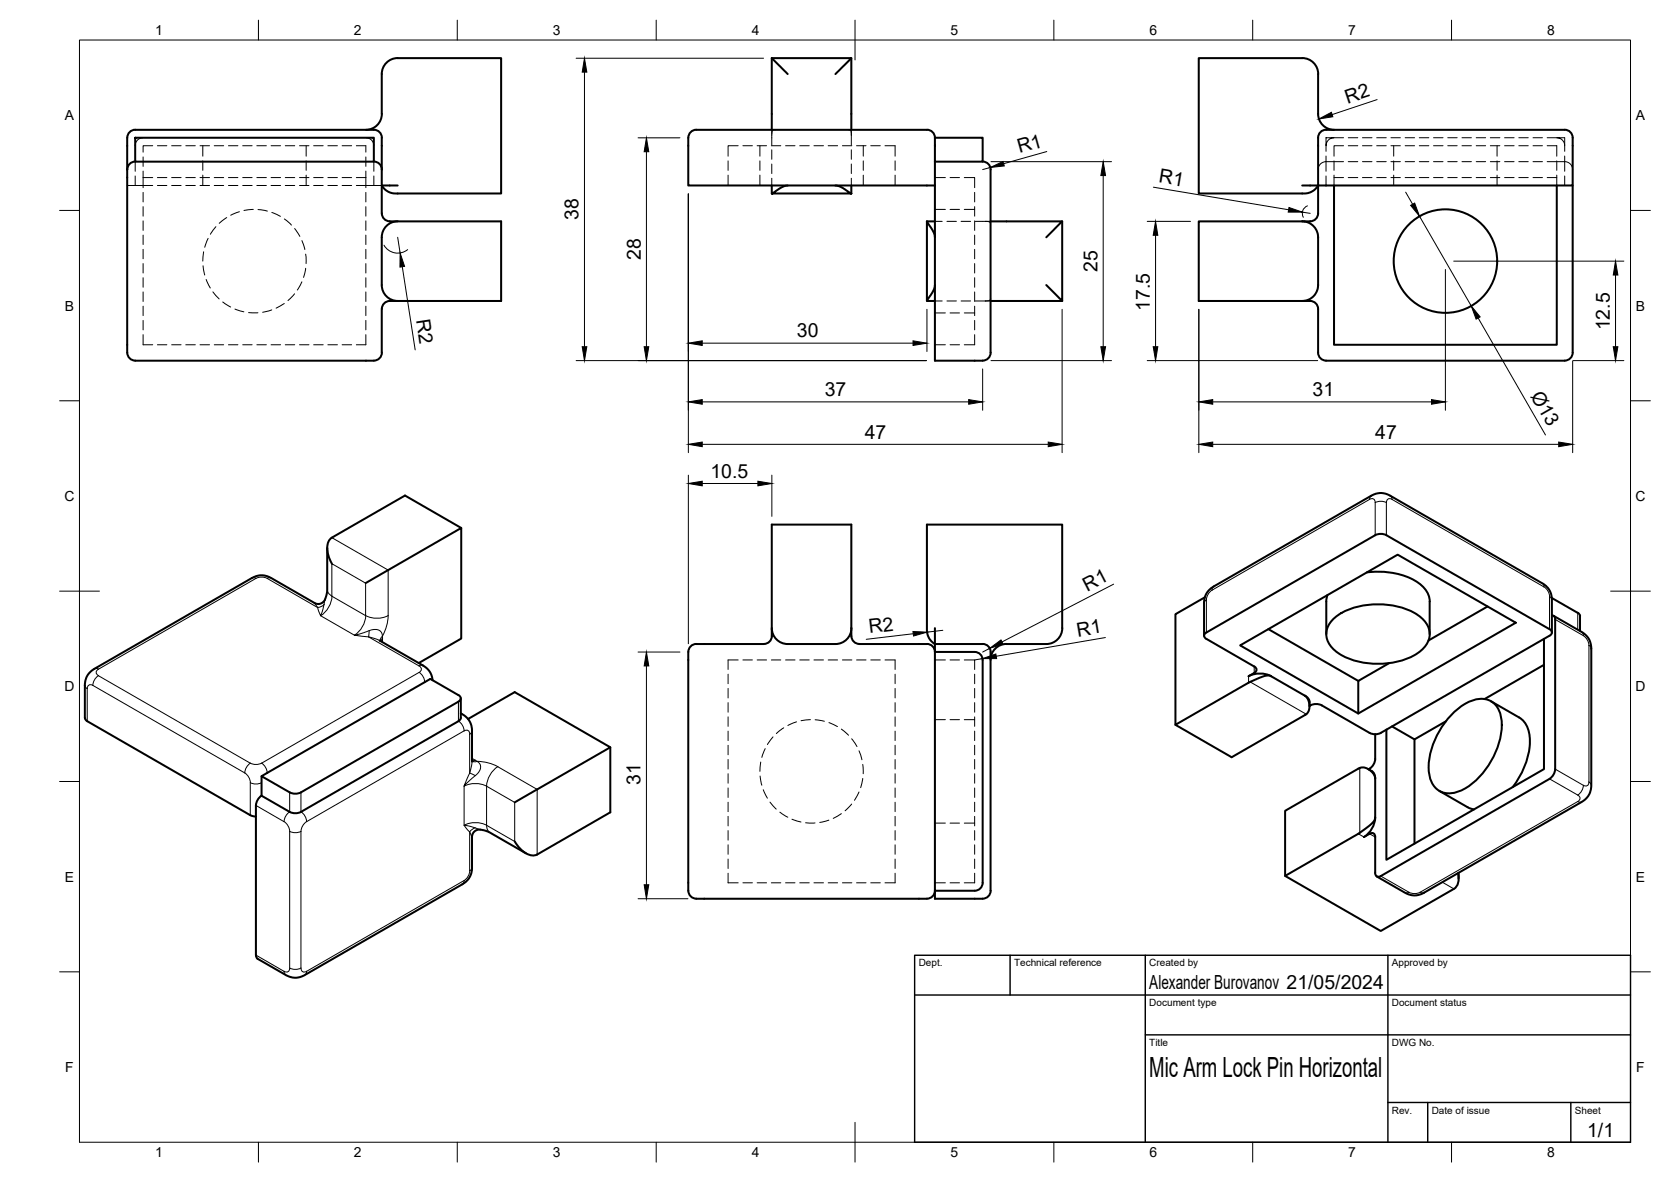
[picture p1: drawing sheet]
<svg xmlns="http://www.w3.org/2000/svg" width="420mm" height="297mm" viewBox="0 0 420 297" stroke-linecap="round" stroke-linejoin="round" font-family="sans-serif">
<!-- layer: Visible -->
<g fill="none" stroke="#000" stroke-width=".51">
<path d="M194.1 14.6v18M194.1 14.6l4 4M194.1 14.6h20l-4 4M214.1 14.6v18M331.4 18.6v10a4 4 0 0 0 4 4M331.4 18.6a4 4 0 0 0-4-4h-26v34h26.7l1-.1 1-.5 1.3-1.4M32 34.6v8M34 34.6h60v6h-60zM92 32.6a4 4 0 0 0 4-4v-10a4 4 0 0 1 4-4h26v34h-26.7l-.9-.1-1.1-.5-1.3-1.4h4M94 32.6h-59.1a2.62 2.62 0 0 0-2.8 1.5l-.1 .5M94 32.6a2 2 0 0 1 2 2M96 34.6v8"/>
<path d="M173.1 34.6v12h62M173.1 34.6a2.26 2.26 0 0 1 2.9-2h56.2a2.93 2.93 0 0 1 2.6 1l.3 1M235.1 34.6h12v6h-12zM331.4 34.6a2.26 2.26 0 0 1 2.9-2h58.2a2.9 2.9 0 0 1 2.7 1l.2 1M331.4 34.6v12h64v-12M32 42.6v45.1a2.36 2.36 0 0 0 2.9 2.9h59.1M34 40.6a2 2 0 0 0-2 2M94 40.6a2 2 0 0 1 2 2M96 42.6v11a2 2 0 0 0 2 2M96 59.6v12M97.9 55.6h28.1v20h-28.1M100 55.6a4 4 0 0 0-4 4"/>
<path d="M194.1 46.6v2M198.1 46.6l-1.8 .6-2.2 1.4h19.9l-2.3-1.5-1.6-.5M214 48.6h.1M214.1 46.6v2M235.1 40.6v50h11.1a2.62 2.62 0 0 0 2.8-1.4l.1-.6M235.1 59.6l-.5-1.6-1.5-2.3v19.9l1.5-2.5 .5-1.5M235.1 55.6l-2 .1M247.1 40.6a2 2 0 0 1 2 2M249.1 55.6h18l-4 4M249.1 42.6v46M267.1 55.6v20l-4-4M327.4 55.6h-26v20h28"/>
<path d="M327.4 46.6h4M327.4 55.6h2M327.4 55.6h.6M328 55.7l1.3 .4 1.1 .8 .7 1.2 .3 1.4v12.9l-.4 1.1-.9 1.1-1 .7-1.1 .3M331.4 46.6v7a2 2 0 0 1-2 2M335.4 46.6v40h56v-40M395.4 46.6v42a2.04 2.04 0 0 1-2 2h-60a2 2 0 0 1-2-2v-11a2 2 0 0 0-2-2M96 71.6a4 4 0 0 0 4 4M98 75.6a2 2 0 0 0-2 2v10.1a2.62 2.62 0 0 1-1.5 2.9h-.5M233.1 75.6h2M249.1 75.6h18M328 75.6h-.6"/>
<path d="M82.3 137.7v11l-.6 2-.7 .8-.9 .3-.9-.2-12-6.8-1.8-.2-1.6 .4-40.8 23.6-1.2 1.5-.4 1.4-.1 8.9M83.5 135.1a3.5 3.5 0 0 0-1.1 3.8l1.1 2.7M116 132.7l-14.2-8.2-18.4 10.6M91.9 146.5l24.1-13.8v27.8l-10.7 6.1M194.1 159.9v-28.1h20v28.1M194.1 157.8a4 4 0 0 0 4 4h12a4 4 0 0 0 4-4M194.1 159.8a2 2 0 0 1-2 2M214.1 159.8a2 2 0 0 0 2 2M235.1 157.8v6M303 150.1l-7.4 4.3v27.7l18.5-10.6 2.8-1.3 1.8-.5 .8 .2 9 5.3 .6 1.3 .1 1.3-.2 1-.9 .9M303.3 158.9a.86 .86 0 0 0-.5 .8 .86 .86 0 0 0 .5 .9l12.1 6.9M318.9 158.1l22.6 13"/>
<path d="M333.8 149.5l-.3 1.6v8.2M335.3 155.5a17.8 17.8 0 0 1 14-3.5 13.8 13.8 0 0 1 9.1 4.3 4.8 4.8 0 0 1-.7 6.9 17.8 17.8 0 0 1-14 3.4 13.8 13.8 0 0 1-9.1-4.2 4.8 4.8 0 0 1 .7-6.9zM343.7 143.8a18.6 18.6 0 0 1 13.6 3.2 5.6 5.6 0 0 1 2.2 4.1v8.2M374 152.4l-14.8 8.6M389.6 159.8l-1.4 .8v32.7l-39.6 22.8v-32.7M389.6 158.1l-41-23.6-1.4-.3-1.4 .3-42.5 24.4M389.6 158.1a.86 .86 0 0 1 .6 .8 .86 .86 0 0 1-.6 .9M390.2 150.3l6.9 4.1 .2 .4v3.8M390.2 158.9v-8.9l-.4-1.4-1.1-1.4-39.2-22.7-1.2-.5-1.4-.1-2 .6-40.4 23.3-1.1 1.3-.6 1.7-.1 9M390.2 154.7a.85 .85 0 0 1 .8 1v37.6M390.6 154.8l7.7 4.4 1.1 1.1 .6 1.6 .1 35.7-.3 1.6-.5 .9-1.6 1.4-40.4 23.2-1.5 .3-1.7-.3-7.9-4.4M95.5 161l11.4 6.6 1.4 1.5 .5 1.8"/>
<path d="M115.9 175.5v4.9l-.4 .6-39.8 23-.9 .3-1.5-.1-7.5-4.2M115.9 179.3l1.6 1.2 .7 1 .4 .9 .1 9M175.1 161.8h17M175.1 161.8a2.34 2.34 0 0 0-2 2.9v58.3a2.36 2.36 0 0 0 2.9 2.9h56.2a2.72 2.72 0 0 0 2.8-1.5l.1-.6v2.1h11.1a2.62 2.62 0 0 0 2.8-1.5l.1-.6M216.1 161.8h17M233.1 161.8a2 2 0 0 1 2 2M235.1 163.8h10a2 2 0 0 1 2 2v56.1a2 2 0 0 1-2 1.9h-10zM247.1 161.8h-12l-1-.7-.7-1.1-.3-1.5v-26.7h34v26a4 4 0 0 1-4 4h-10M247.1 161.8a2 2 0 0 1 2 2M249.1 163.8v60M253.1 161.8a4 4 0 0 0-4 4M311.8 162.2l39.6-22.8 29.7 17.1-39.6 22.8z"/>
<path d="M315.4 169.1l-1.4 .8a6.3 6.3 0 0 1 5.6 0M315.4 167.5a.86 .86 0 0 1 .5 .8 .86 .86 0 0 1-.5 .8M328.1 179.7l-18.4 10.6-14.1-8.2M328.1 174.8l.8 .6a2.24 2.24 0 0 1 .4 2.1M329.3 177.4l1.1-.4 1.5 .1 12.5 7.1 1.4 .3a4.4 4.4 0 0 0 2.8-1.1M349.3 166.7l-7.8 4.4v8.2M365.3 179.3a9.8 9.8 0 0 1 8.4-3.6 5.3 5.3 0 0 1 3.8 5.2 19.6 19.6 0 0 1-10.2 17.8 5.3 5.3 0 0 1-8-4.6 19.8 19.8 0 0 1 6-14.8zM374.9 176.2l7.1 4.1a6.6 6.6 0 0 1 2.7 6.1 20.1 20.1 0 0 1-4.4 11.4M388.2 167.1l-14.9 8.6M388.2 160.6l-39.6 22.8M21.4 180.4l.1 .5 .4 .3 41 23.7 1.5 .3M65.8 195.1l42.4-24.5 7.1 4.1a.86 .86 0 0 1 .6 .8 .86 .86 0 0 1-.6 .8l-40 23-1.5 .1-1-.3-7-4v4.9"/>
<path d="M65.8 200l-1 1-.5 1.4 .1 37.9 .4 .6 7.2 4.2 1.5 .5h1.5l1.5-.5 40.5-23.4 .9-1 .7-1.4 .1-9.1 .3-.9 .7-.6 1-.2 2.1 .5 9.4 5.4M117.7 180.7l11.7-6.8 24.1 13.9-18.4 10.6M135.1 198.4l-5.7 3.2M153.5 187.8v16.3l-18.4 10.6a3.5 3.5 0 0 1-3.9-1l-1.8-2.2M344 193.3a2.24 2.24 0 0 1 1.8 2.3M345.8 184.5l-.1 6.7-.6 1.3-1 .8M345.8 195.6l-.4-1-1.1-1.2-1.3-.5-1.1 .1-18.8 10.8v16.3M345.8 195.6v9.9M355.7 185.8v26.2M361.9 198.8l7.1 4 1.6 .6M363.5 181.3l-7.8 4.5-5.7-3.3M389.6 195.7l-42.4 24.5a.86 .86 0 0 1-1 0 .86 .86 0 0 1-.4-.9v-9a.86 .86 0 0 0-.4-.9 .86 .86 0 0 0-1 .1l-1.4 .8a6.2 6.2 0 0 0 2.8-4.9"/>
<path d="M391 193.3l-.4 1.4-1 1M345.8 205.5l-.2 .6-.8 .9-2.9 2.3-18.8 10.8 24.1 13.9 18.4-10.6M366.6 219.4l.1 .8a3.1 3.1 0 0 1-1.1 3.2M366.8 219.3v1.5"/>
<circle cx="363.4" cy="65.6" r="13"/>
</g>
<!-- layer: Hidden -->
<g fill="none" stroke="#000" stroke-width=".25">
<path d="M36 34.6a1.97 1.97 0 0 0-2 2M36 39.4v2.4M38.4 36.6h-2.4v1.6M39.6 36.6h2.4M43.2 36.6h2.3M46.7 36.6h2.4M50.3 36.6h2.4M51 36.6v2.7M53.9 36.6h2.3M57.4 36.6h2.4M61 36.6h2.4M64.6 36.6h2.4"/>
<path d="M68.2 36.6h2.3M71.7 36.6h2.4M75.3 36.6h2.4M77 36.6v2.7M78.9 36.6h2.4M82.4 36.6h2.4M86 36.6h2.4M89.6 36.6h2.4v1.6M92 34.6a2 2 0 0 1 2 2M92 39.4v2.4M185.6 36.6h-2.5v2.7M186.8 36.6h2.4"/>
<path d="M190.4 36.6h2.3M191.1 36.6v2.7M194 36.6h2.3M194.1 32.6v3.9M194.1 37.6v2.4M195 32.6l-.8 .1-.1 1M197.5 36.6h2.4M201.1 36.6h2.4M204.7 36.6h2.4M208.2 36.6h2.4M211.8 36.6h2.4M213.4 32.6l.5 .1 .2 1.3"/>
<path d="M214.1 34v2.5M214.1 32.6v1.4M214.1 37.6v2.4M215.4 36.6h2.4M217.1 36.6v2.7M218.9 36.6h2.4M222.5 36.6h2.6v2.7M333.4 34.6h2a2 2 0 0 0-2 2zM333.4 36.6v1.4M333.4 39.2v3.8M335.4 34.6h2.4M337.8 36.6h-2.4v2.7"/>
<path d="M339 36.6h2.4M339 34.6h2.4M342.6 36.6h2.4M342.6 34.6h2.4M346.2 36.6h2.4M346.2 34.6h2.4M349.7 36.6h2.4M349.7 34.6h2.4M350.4 36.6v2.7M353.3 36.6h2.4M353.3 34.6h2.4M356.9 36.6h2.4"/>
<path d="M356.9 34.6h2.4M360.4 36.6h2.4M360.4 34.6h2.4M364 36.6h2.4M364 34.6h2.4M367.6 36.6h2.4M367.6 34.6h2.4M371.2 36.6h2.3M371.2 34.6h2.3M374.7 36.6h2.4M374.7 34.6h2.4M376.4 36.6v2.7"/>
<path d="M378.3 36.6h2.4M378.3 34.6h2.4M381.9 36.6h2.4M381.9 34.6h2.4M385.5 36.6h2.3M385.5 34.6h2.3M389 36.6h2.4v2.7M389 34.6h2.4M393.4 36.6v-2h-2a1.97 1.97 0 0 1 2 2v1.4M393.4 39.2v3.8M32 46.6h2M34 46.6h4.4"/>
<path d="M34 40.6v2.4M34 44.2v2.4M36 44.6h2.4M36 43v4.2M36 48.4v2.3M36 51.9v2.4M36 55.5v2.4M36 59.1v2.4M39.6 44.6h2.4M39.6 46.6h2.4M43.2 44.6h2.3M43.2 46.6h2.3"/>
<path d="M46.7 44.6h2.4M46.7 46.6h2.4M50.3 44.6h2.4M50.3 46.6h2.4M51 40.4v2.4M51 44v2.6M52.3 59.9l-.8 2.2M53.9 44.6h2.3M53.9 46.6h2.3M54.3 57l-1.4 1.9M57 54.7l-1.9 1.4M57.4 44.6h2.4"/>
<path d="M57.4 46.6h2.4M60.2 53.2l-2.2 .9M61 44.6h2.4M61 46.6h2.4M63.7 52.6l-2.4 .3M64.6 44.6h2.4M64.6 46.6h2.4M64.9 52.7l2.3 .4M68.2 44.6h2.3M68.2 46.6h2.3M68.3 53.4l2.2 1M71.5 55l1.8 1.6"/>
<path d="M71.7 44.6h2.4M71.7 46.6h2.4M74.1 57.4l1.3 2M75.3 44.6h2.4M75.3 46.6h2.4M77 40.4v2.4M77 44v2.6M78.9 44.6h2.4M78.9 46.6h2.4M82.4 44.6h2.4M82.4 46.6h2.4M86 44.6h2.4"/>
<path d="M86 46.6h2.4M89.6 44.6h2.4M89.6 46.6h4.4M92 43v4.2M92 48.4v2.3M92 51.9v2.4M92 55.5v2.4M92 59.1v2.4M94 46.6h2M94 40.6v2.4M94 44.2v2.4M183.1 40.4v2.4"/>
<path d="M183.1 44v2.6M191.1 40.4v2.4M191.1 44v2.6M194.1 41.2v2.4M194.1 44.8v1.8M214.1 41.2v2.4M214.1 44.8v1.8M217.1 40.4v2.4M217.1 44v2.6M225.1 40.4v2.4M225.1 44v2.6M235.1 55.6h1.8"/>
<path d="M235.1 44.6h2.6M235.1 52.6h2.6M238.1 55.6h2.4M238.9 44.6h2.4M238.9 52.6h2.4M241.7 55.6h2.4M242.5 44.6h2.6v2.6M242.5 52.6h2.6M245.1 48.4v2.3M245.1 51.9v2.4M245.1 55.5v2.4M245.1 59.1v2.4"/>
<path d="M245.2 55.6h2.5M247.7 55.6h1.4M247.7 55.6l1.2 .2 .2 .5M329.4 55.6h.1M333.4 44.2v2.4M335.4 44.6h2.4M335.4 40.4v2.4M335.4 44v2.6M337.8 40.6h-4.1a2.04 2.04 0 0 0-2.3 2M339 44.6h2.4M339 40.6h2.4M342.6 44.6h2.4"/>
<path d="M342.6 40.6h2.4M346.2 44.6h2.4M346.2 40.6h2.4M349.7 44.6h2.4M349.7 40.6h2.4M350.4 40.4v2.4M350.4 44v2.6M353.3 44.6h2.4M353.3 40.6h2.4M356.9 44.6h2.4M356.9 40.6h2.4M360.4 44.6h2.4"/>
<path d="M360.4 40.6h2.4M364 44.6h2.4M364 40.6h2.4M367.6 44.6h2.4M367.6 40.6h2.4M371.2 44.6h2.3M371.2 40.6h2.3M374.7 44.6h2.4M374.7 40.6h2.4M376.4 40.4v2.4M376.4 44v2.6M378.3 44.6h2.4"/>
<path d="M378.3 40.6h2.4M381.9 44.6h2.4M381.9 40.6h2.4M385.5 44.6h2.3M385.5 40.6h2.3M389 40.6h4.2a2.04 2.04 0 0 1 2.2 2M389 44.6h2.4M391.4 40.4v2.4M391.4 44v2.6M393.4 44.2v2.4M36 62.7v2.3M36 66.2v2.4"/>
<path d="M36 69.8v2.4M36 73.4v2.4M36 76.9v2.4M51.1 66.8l.4 2.3M51.2 63.3l-.2 2.3M51.8 70.2l1.1 2.2M53.5 73.3l1.6 1.8M56 75.9l2 1.3M59.1 77.7l2.2 .7M62.5 78.6h2.4M68.3 77.9l-2.3 .6M71.5 76.3l-2.1 1.1"/>
<path d="M74.1 73.8l-1.7 1.7M75.9 70.8l-1.1 2.1M75.9 60.5l.7 2.2M76.9 63.9l.1 2.3M76.9 67.4l-.6 2.3M92 62.7v2.3M92 66.2v2.4M92 69.8v2.4M92 73.4v2.4M92 76.9v2.4M235.1 75.6h1.8M235.1 78.6h2.6"/>
<path d="M238.1 75.6h2.4M238.9 78.6h2.4M241.7 75.6h2.4M242.5 78.6h2.6M245.1 62.7v2.3M245.1 66.2v2.4M245.1 69.8v2.4M245.1 73.4v2.4M245.1 76.9v2.4M245.2 75.6h2.5M247.7 75.6h1.4M249.1 74.9l-.2 .6-1.2 .1"/>
<path d="M329.4 75.6h.1M36 84.1v2.5h2.4M36 80.5v2.4M39.6 86.6h2.4M43.2 86.6h2.3M46.7 86.6h2.4M50.3 86.6h2.4M53.9 86.6h2.3M57.4 86.6h2.4M61 86.6h2.4M64.6 86.6h2.4M68.2 86.6h2.3"/>
<path d="M71.7 86.6h2.4M75.3 86.6h2.4M78.9 86.6h2.4M82.4 86.6h2.4M86 86.6h2.4M92 84.1v2.5h-2.4M92 80.5v2.4M235.1 86.6h2.6M238.9 86.6h2.4M245.1 84.1v2.5h-2.6M245.1 80.5v2.4M183.1 169.4v2.4"/>
<path d="M183.1 173v2.4M183.1 176.6v2.4M185.6 165.8h-2.5v2.4M186.8 165.8h2.4M190.4 165.8h2.3M194 165.8h2.3M197.5 165.8h2.4M201.1 165.8h2.4M204.7 165.8h2.4M208.2 165.8h2.4M211.8 165.8h2.4M215.4 165.8h2.4"/>
<path d="M218.9 165.8h2.4M222.5 165.8h2.6v2.4M225.1 169.4v2.4M225.1 173v2.4M225.1 176.6v2.4M235.1 165.8h2.6M238.9 165.8h2.4M242.5 165.8h2.6v2.4M245.1 169.4v2.4M245.1 173v2.4M245.1 176.6v2.4M183.1 180.2v2.3"/>
<path d="M183.1 183.7v2.4M183.1 187.3v2.4M183.1 190.9v2.4M183.1 194.4v2.4M183.1 198v2.4M191.1 195l.5 2.3M191.3 191.5l-.2 2.4M191.9 198.5l1.1 2.1M192.4 188.1l-.8 2.2M194.4 185.2l-1.4 1.9M197.1 182.9l-1.9 1.4M200.3 181.4l-2.2 .9"/>
<path d="M203.8 180.9l-2.4 .2M205 180.9l2.3 .4M208.4 181.6l2.2 1M211.6 183.2l1.8 1.6M214.1 185.7l1.4 1.9M216 188.7l.7 2.2M216 199l-1.2 2.1M216.9 192.1l.1 2.3M216.9 195.6l-.5 2.3M225.1 180.2v2.3M225.1 183.7v2.4M225.1 187.3v2.4"/>
<path d="M225.1 190.9v2.4M225.1 194.4v2.4M225.1 198v2.4M235.1 180.9h2.6M238.9 180.9h2.4M242.5 180.9h2.6M245.1 180.2v2.3M245.1 183.7v2.4M245.1 187.3v2.4M245.1 190.9v2.4M245.1 194.4v2.4M245.1 198v2.4"/>
<path d="M183.1 201.6v2.4M183.1 205.2v2.3M183.1 208.7v2.4M183.1 212.3v2.4M183.1 215.9v2.4M183.1 219.4v2.5h2.5M193.6 201.6l1.6 1.7M196.1 204.1l2 1.3M199.1 205.9l2.3 .7M202.6 206.8h2.3M208.4 206.1l-2.3 .6M211.6 204.5l-2.1 1.2"/>
<path d="M214.1 202.1l-1.6 1.7M225.1 201.6v2.4M225.1 205.2v2.3M225.1 208.7v2.4M225.1 212.3v2.4M225.1 215.9v2.4M225.1 219.4v2.5h-2.6M235.1 206.8h2.6M238.9 206.8h2.4M242.5 206.8h2.6M245.1 201.6v2.4M245.1 205.2v2.3"/>
<path d="M245.1 208.7v2.4M245.1 212.3v2.4M245.1 215.9v2.4M245.1 219.4v2.5h-2.6M186.8 221.9h2.4M190.4 221.9h2.3M194 221.9h2.3M197.5 221.9h2.4M201.1 221.9h2.4M204.7 221.9h2.4M208.2 221.9h2.4M211.8 221.9h2.4"/>
<path d="M215.4 221.9h2.4M218.9 221.9h2.4M235.1 221.9h2.6M238.9 221.9h2.4"/>
</g>
<!-- layer: Visible Narrow -->
<g fill="none" stroke="#000" stroke-width=".25">
<path d="M83.4 135.1l14.2 8.2v11.4M344.4 125.5a.85 .85 0 0 1 1-.1 .85 .85 0 0 1 .4 .9l1.4-.3 1.4 .3a.86 .86 0 0 1 .4-.9 .86 .86 0 0 1 1 .1M344.8 124.6l-.3 .3-.1 .6-39.7 22.8M345.8 126.3v8.2M348.6 126.3v8.2M349.6 124.6l.3 .3 .1 .6 38.2 22M63.4 145.2h.4l.6 .1M64.3 145.4l-39.6 22.8M64.4 145.4l1.4-.4 1.4 .4M67.2 145.4l12.7 7.3M68.2 145.2h-.5l-.5 .1M79.1 151.5l.8 1.2"/>
<path d="M81.5 151.9l-.9 2.8-.7-2M81.5 151.9l-.9 .6-.7 .1M81.7 150.7l-.2 1.2M82.3 148.2l.4 1 .8 .6a6.3 6.3 0 0 1-2.9 4.9M83.4 141.7l8.5 4.8v8.2l-8.5-4.9zM92.8 158.5l-.1 1.5M97.6 154.7a6.3 6.3 0 0 1-5.6 0 6.2 6.2 0 0 1-2.9 4.9l-8.5-4.9M97.6 154.7a11.4 11.4 0 0 1-1.5 5.2l-.3-1.1-.4-.4-.8-.2-1.1 .1-4.4 1.3 3.6 .4M303.3 150.8l-.4 .3-.2 .5M303.3 150.8v8.1M305.2 147.4l-.3 .3-.2 .6-1 1.1-.4 1.4M387.8 146.6l.3 .3 .1 .6"/>
<path d="M388.2 147.5l1 1 .4 1.4 .5 .4 .1 .4M389.6 150v8.1M391 155.7l7.5 4.3 .8 1.3 .2 .9M396.7 154v4.2M397.7 158.8l.3 .4 .1 .5M21.4 172.3l.1 .4 .4 .4M21.9 173.1v8.1M23.4 172.2a.86 .86 0 0 0-1 0 .86 .86 0 0 0-.5 .9M23.8 168.1l.4-.1 .6 .2M24.7 169.8l38.2 22 1.5 .3 1.4-.3M24.8 169.8l-1 1-.5 1.4 38.2 22M24.8 168.2a.86 .86 0 0 0-.6 .8 .86 .86 0 0 0 .6 .8"/>
<path d="M92.7 160l2.8 1M92.7 160l12.7 7.4M95.9 160.2l.3-.3v.5l-.6 .7zM96.2 160.4v1M105.4 169l-39.6 22.8M105.4 167.3a.86 .86 0 0 1 .6 .9 .86 .86 0 0 1-.6 .8M105.4 169l1 1 .4 1.4M106.4 167.2l-.5-.1-.5 .2M115.3 176.3v4.9l1 1.1 .4 1.4-39.6 22.8-.4-1.4-1-1.1v-4.9M115.9 179.4l.4 .1M313.9 169.9v1.7M314.3 171.4l14.1 8.1"/>
<path d="M315.4 167.5v1.6M399.5 162.2v34.3M399.5 162.2l.5 .4 .1 .4M61.5 194.2l1 1.1 .5 1.4M63 191.8l-1 1-.5 1.4M65.8 196.7l-1.4 .3-1.5-.3v8.2M65.8 191.8l1 1 .4 1.4M72.8 199.1v4.9l-1 1.1-.4 1.4M116.7 183.7a.86 .86 0 0 1 1-.1 .86 .86 0 0 1 .4 .9M118.1 184.5v9.8M118.1 194.3l1.4 .6M118.7 191.4l-.6 2.9"/>
<path d="M118.7 190.6l.8 .5M118.7 191.3l.6 .2 .6-.2M118.7 183.7l-.1 .4-.5 .4M119.5 191l-.8 .2M119.5 191.1l.4 .2M119.9 191.3l.5 .4 .4 .6v.6l-.2 .8-.8 1-3.1 2.9 1.4-3.3M119.9 191.3a11.4 11.4 0 0 1 5.3 1.4l9.9 5.7v16.3M122.3 197.6a6.3 6.3 0 0 0-5.6 0v9.8a6.2 6.2 0 0 1 5.6 0l.4 1.3 .5 .5M122.3 197.6l7.1 4v9.9l-7.1-4.1zM125.2 192.7a6.3 6.3 0 0 0-2.8 4.9M341.9 193v16.3M389.6 195.7l7.1 4.1"/>
<path d="M391 193.3l7.1 4a.86 .86 0 0 0 1 .1 .86 .86 0 0 0 .4-.9l.5 .4 .1 .4M396.7 199.8a.86 .86 0 0 1 .6 .8 .86 .86 0 0 1-.6 .8M398.1 197.3l-.4 1.4-1 1.1M64.3 202.4l7.1 4.1M71.4 206.5l1 1 .4 1.4M72.8 208.9v34.4M72.8 208.9l1.5 .4 1.4-.4M75.7 208.9v34.4M77.1 206.5l-1 1-.4 1.4M118.7 218l-.1 .5-.5 .3-.4 1.4-1 1.1M119.5 208l-.6 .3a.97 .97 0 0 0-.5 1.6l.3 .4M120.7 208.5l-2.4-.8-1.6-.3 1.4 1.7v9.7"/>
<path d="M341.5 209.5l1.4 .8M344.4 209.5l1.4 .8M396.7 201.4l-39.6 22.8M396.7 201.4l.6 .2 .4-.1M116.3 222.2l.3-.4 .1-.5-39.6 22.8M347.2 220.2l7.1 4M354.3 224.2l1.4 .4 1.4-.4M354.3 224.2l-.6 .2-.4-.1M357.1 224.2l.5 .2 .5-.1M362.7 221.7l2.9 1.7M64.3 240l7.1 4.1M71.4 244.1l.1 .5 .3 .4"/>
<path d="M72.8 243.3a.86 .86 0 0 1-.4 .9 .86 .86 0 0 1-1-.1M72.8 243.3l1.5 .3 1.4-.3M75.7 243.3a.86 .86 0 0 0 .4 .9 .86 .86 0 0 0 1-.1M77.1 244.1l-.1 .5-.3 .4"/>
</g>
<!-- layer: Visible -->
<g fill="#000">
<circle cx="95.6" cy="161" r=".25"/>
<circle cx="118.7" cy="191.3" r=".25"/>
</g>
<!-- layer: BORDER -->
<g fill="none" stroke="#000" stroke-width=".25">
<path d="M20 10.1h390v276.9h-390zM65 5.1v5M115 5.1v5M165 5.1v5M215 5.1v10M265 5.1v5M315 5.1v5M365 5.1v5M15 52.9h5M410 52.9h5M15 100.7h5M410 100.7h5"/>
<path d="M15 148.6h10M405 148.6h10M15 196.4h5M410 196.4h5M15 244.2h5M410 244.2h5M65 287v5M115 287v5M165 287v5M215 282.1v9.9M265 287v5M315 287v5"/>
<path d="M365 287v5"/>
</g>
<!-- layer: TITLEBLOCK -->
<path d="M230 240.1h180v46.9h-180zM230 250h180M254 240.1v9.9M288 240.1v46.9M349 240.1v46.9M288 260.1h122M349 277.1h61M359 277.1v9.9M395 277.1v9.9" fill="none" stroke="#000" stroke-width=".36"/>
<!-- layer: FD_Dimensions -->
<g fill="none" stroke="#000" stroke-width=".25">
<path d="M144.9 14.6h47.1M147 18.1v69M160.4 34.6h10.6M162.5 38.1v49M263.2 38.1l-10.8 3M346.3 25l-11.3 3.8M100 59.6l.6 4M173.1 48.7v65.1M249 42.1l-1.9 .5M249.2 40.6h30.3M277.4 44.1v43M288.5 55.6h10.8"/>
<path d="M290 47l34 5.7M290.6 59.1v28M327.5 53.3l1.9 .3M328.8 51.7a2 2 0 0 0-1.1 2.9M353.4 48.3l1.8 3M356.9 54.4l13 22.5M96.5 61.6a4 4 0 0 0 6 1.1M101.2 67l3.2 20.9M233.1 77.7v10.6M267.1 77.7v36.1M301.4 77.7v36.1M363.4 67.7v35.4"/>
<path d="M365.5 65.6h42.8M371.7 79.9l16.9 29.4M406.2 69.1v18M144.9 90.6h88.1M176.6 86.2h53M247.1 92.7v10.4M249.2 90.6h30.3M288.5 90.6h42.8M395.4 90.7v23.1M395.5 90.6h12.8M173.1 119.4v42.4M176.6 111.7h87"/>
<path d="M176.6 101h67M194.1 119.4v10.4M304.9 111.7h87M304.9 101h55M176.6 121.5h14M229.6 159.3l-11.8 1.4M237.1 158.4l-4 .5M280 146.8l-28.1 14.5M160.4 163.9h10.6M162.5 167.4v54.9M245.8 164l.3 .1M247 165.5l-1.9 .3"/>
<path d="M248.9 162.9l-1.8 1M277.9 160.2l-27.4 4.7M160.4 225.9h12.6"/>
</g>
<g fill="#000" stroke="#000" stroke-width=".25">
<path d="M147 14.6l.6 3.5h-1.2zM162.5 34.6l.6 3.5h-1.1zM331.6 29.9l3.2-1.7 .3 1.1zM249 42.1l3.2-1.5 .3 1.1zM277.4 40.6l.6 3.5h-1.2zM290.6 55.6l.5 3.5h-1.1zM324.1 52.1l3.4 1.2h-3.6zM354.7 51.6l1-.6 1.2 3.4zM100.6 63.6l1.1 3.3-1.1 .2zM369.9 76.9l2.3 2.7-1 .6zM406.2 65.6l.6 3.5h-1.2zM146.4 87.1h1.2l-.6 3.5z"/>
<path d="M162 87.1h1.1l-.6 3.5zM173.1 86.2l3.5-.6v1.2zM229.6 85.6l3.5 .6-3.5 .6zM276.8 87.1h1.2l-.6 3.5zM290 87.1h1.1l-.5 3.5zM405.6 87.1h1.2l-.6 3.5zM173.1 111.7l3.5-.6v1.2zM173.1 101l3.5-.6v1.2zM243.6 100.4l3.5 .6-3.5 .6zM263.6 111.1l3.5 .6-3.5 .6zM301.4 111.7l3.5-.6v1.2zM301.4 101l3.5-.6v1.2z"/>
<path d="M359.9 100.4l3.5 .6-3.5 .6zM391.9 111.1l3.5 .6-3.5 .6zM173.1 121.5l3.5-.6v1.2zM190.6 120.9l3.5 .6-3.5 .6zM229.6 158.7l3.5 .2-3.4 .9zM162.5 163.9l.6 3.5h-1.1zM247 165.5l3.4-1.2 .2 1.2zM248.9 162.9l2.8-2.1 .5 1zM162 222.3h1.1l-.6 3.6z"/>
</g>
<text font-size="7" x="289" y="270.6">Mic Arm Lock Pin Horizontal</text>
<g font-size="4.9">
<text x="338.8" y="26" transform="rotate(-18 338.8 26)">R2</text>
<text x="256.3" y="38.6" transform="rotate(-16 256.3 38.6)">R1</text>
<text x="291.2" y="45.8" transform="rotate(10 291.2 45.8)">R1</text>
<text x="145.5" y="55.3" transform="rotate(-90 145.5 55.3)">38</text>
<text x="161.1" y="65.3" transform="rotate(-90 161.1 65.3)">28</text>
<text x="275.9" y="68.3" transform="rotate(-90 275.9 68.3)">25</text>
<text x="104.6" y="80.4" transform="rotate(81 104.6 80.4)">R2</text>
<text x="289.1" y="78" transform="rotate(-90 289.1 78)">17.5</text>
<text x="404.7" y="83" transform="rotate(-90 404.7 83)">12.5</text>
<text x="200.4" y="84.8">30</text>
<text x="207.4" y="99.5">37</text>
<text x="330.1" y="99.5">31</text>
<text x="384.7" y="99.5" transform="rotate(60 384.7 99.5)">Ø13</text>
<text x="217.4" y="110.3">47</text>
<text x="345.8" y="110.3">47</text>
<text x="178.6" y="120">10.5</text>
<text x="273.4" y="148.7" transform="rotate(-27 273.4 148.7)">R1</text>
<text x="218.6" y="159.1" transform="rotate(-7 218.6 159.1)">R2</text>
<text x="271" y="160" transform="rotate(-10 271 160)">R1</text>
<text x="161.1" y="197.2" transform="rotate(-90 161.1 197.2)">31</text>
<text x="289" y="248.5">Alexander Burovanov 21/05/2024</text>
<text x="399.1" y="285.7">1/1</text>
</g>
<g font-size="3.5">
<text x="39" y="8.8">1</text>
<text x="89" y="8.8">2</text>
<text x="139" y="8.8">3</text>
<text x="189" y="8.8">4</text>
<text x="239" y="8.8">5</text>
<text x="289" y="8.8">6</text>
<text x="339" y="8.8">7</text>
<text x="389" y="8.8">8</text>
<text x="16.3" y="30.2">A</text>
<text x="411.3" y="30.2">A</text>
<text x="16.3" y="78">B</text>
<text x="411.3" y="78">B</text>
<text x="16.2" y="125.9">C</text>
<text x="411.2" y="125.9">C</text>
<text x="16.2" y="173.7">D</text>
<text x="411.2" y="173.7">D</text>
<text x="16.3" y="221.6">E</text>
<text x="411.3" y="221.6">E</text>
<text x="16.4" y="269.4">F</text>
<text x="411.4" y="269.4">F</text>
<text x="39" y="290.8">1</text>
<text x="89" y="290.8">2</text>
<text x="139" y="290.8">3</text>
<text x="189" y="290.8">4</text>
<text x="239" y="290.8">5</text>
<text x="289" y="290.8">6</text>
<text x="339" y="290.8">7</text>
<text x="389" y="290.8">8</text>
</g>
<g font-size="2.5">
<text x="231" y="242.9">Dept.</text>
<text x="255" y="242.9">Technical reference</text>
<text x="289" y="242.9">Created by</text>
<text x="350" y="242.9">Approved by</text>
<text x="289" y="252.8">Document type</text>
<text x="350" y="252.8">Document status</text>
<text x="289" y="262.9">Title</text>
<text x="350" y="262.9">DWG No.</text>
<text x="350" y="279.9">Rev.</text>
<text x="360" y="279.9">Date of issue</text>
<text x="396" y="279.9">Sheet</text>
</g>
</svg>
